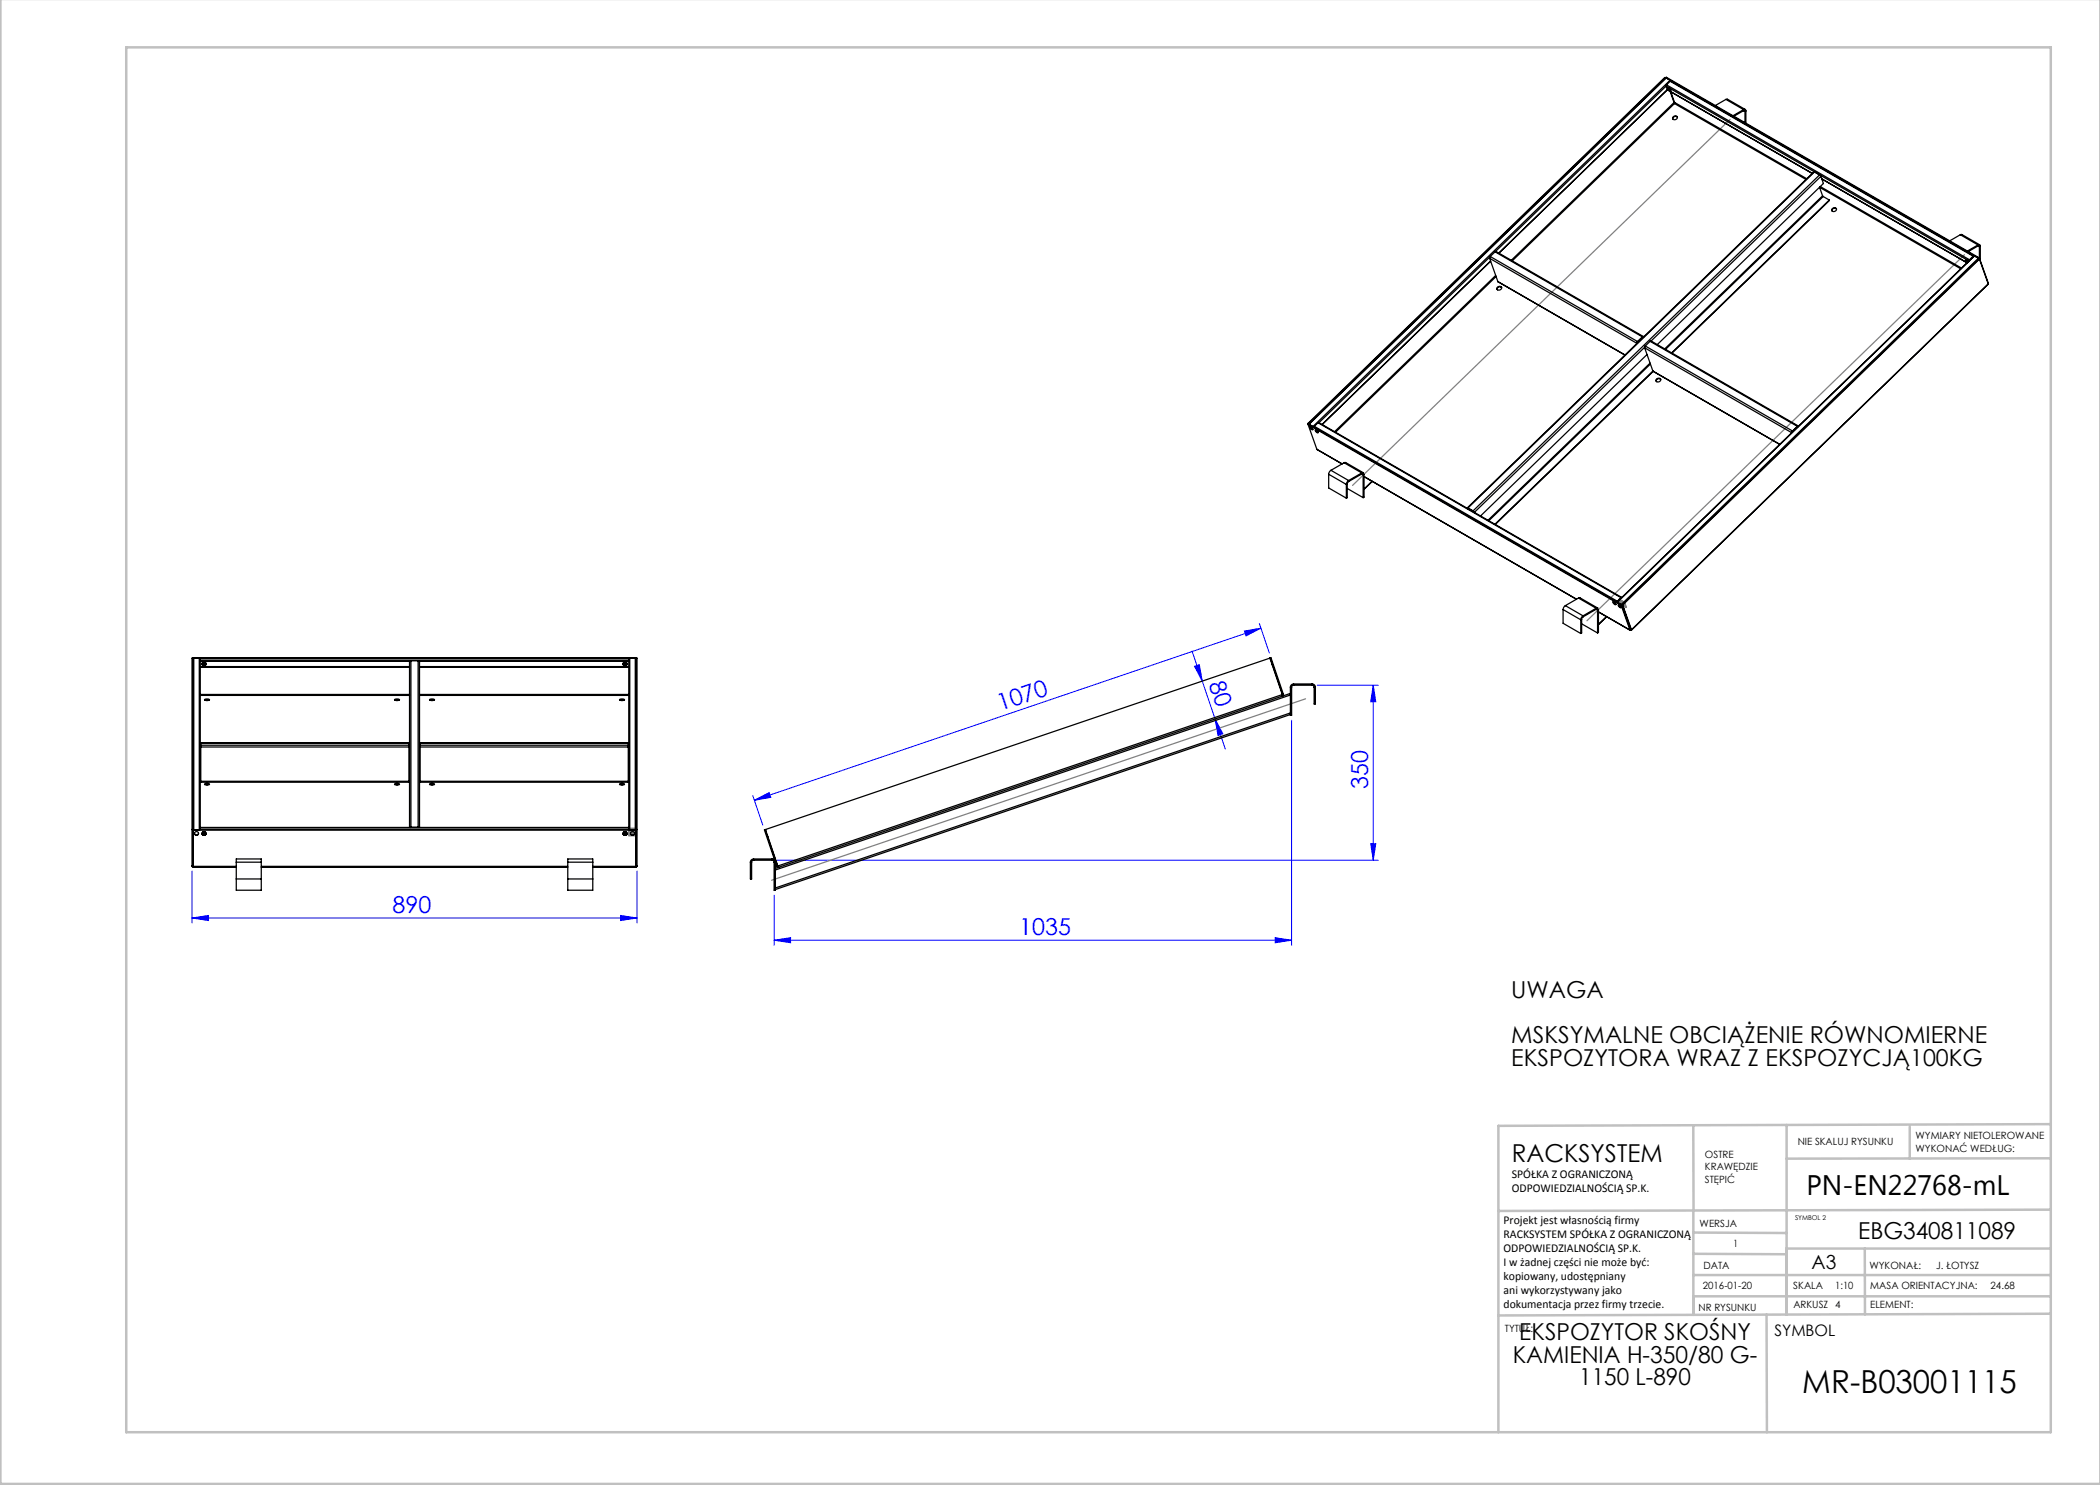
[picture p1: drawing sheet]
<svg xmlns="http://www.w3.org/2000/svg" width="420mm" height="297mm" viewBox="0 0 420 297" stroke-linecap="round" stroke-linejoin="round" font-family="sans-serif">
<g fill="none" stroke="#00f" stroke-width=".2">
<path d="M238.4 130.2l6.7 19.6M238.9 133.3l1-.4 .5 3.3zM248.9 126.2l3.3-.6-3 1.6zM251.9 124.7l2 5.9M252.2 125.6l-101.3 34.5M263.4 137h12.2M274.6 137v35M274.6 137l.6 3.3h-1.1zM150.5 159.1l2.1 5.9M243 143.8l1.6 3-1 .3zM258.3 144v45M38.4 174.2v10.4"/>
<path d="M127.4 174.2v10.4M150.9 160.1l2.9-1.6 .4 1zM154.8 179v10M155.4 172h120.2M274.1 168.7h1.1l-.6 3.3zM38.4 183.6l3.3-.5v1zM38.4 183.6h89M124.1 183.1l3.3 .5-3.3 .5zM154.8 188l3.3-.5v1.1zM154.8 188h103.5M255 187.5l3.3 .5-3.3 .6z"/>
</g>
<g fill="none" stroke="#808080" stroke-width=".2">
<path d="M323.8 119.9h.1M323.8 119.8l.1 .2M324 120.7h1M324.1 120.8l.1 .1M324.2 120.3l.7 .7M324.5 120.2v1M324.8 120.5h.2M324.9 120.4v.2M324.9 120.3l-.7 .7M325.2 121.4l.1 .1M125.7 167.1h.2M125.7 165.7h.2"/>
<path d="M125.8 165.6v.2M125.8 167v.2M126 166.4h1M126.2 166l.7 .8M126.5 165.9v1M126.9 166l-.7 .8M127.2 167.1h.2M127.2 165.7h.2M127.3 165.6v.2M127.3 167v.2"/>
</g>
<path d="M323.9 120l1 .5 .3 .9-1-.6zM324 120.1l.8 .4 .3 .8-.8-.5zM125.8 165.7h1.4v1.4h-1.4zM125.9 165.8h1.2v1.2h-1.2z" fill="none" stroke="#808080" stroke-width=".35"/>
<g fill="none" stroke="#c0c0c0" stroke-width=".5">
<path d="M.1 -.1v296.9h419.9M25.2 9.5h385v276.9h-385zM338.7 225.2v16.9M357.3 225v37.9M382 225.4v6.3M410.1 224.8l-110.4 .4v61.2M410.1 231.7h-52.8M338.7 259.3h71.5M338.7 255h71.5M338.7 250.8l18.6 .1M338.7 246.5l18.6 .1M338.7 242.1v20.9"/>
<path d="M373 249.7v13.2M410.1 241.9l-110.4 .3M410.2 249.7h-52.9v13.2M353.3 262.9l.1 23.5M410.2 262.7l-110.5 .4"/>
</g>
<path d="M346 23.9l-75.5 73.2M392.9 50.9l-75.5 73.3M261.1 139.8l-106.8 36.3" fill="none" stroke="#808080" stroke-width=".25"/>
<path d="M324 120.4h.1M324.1 120.4l.9 .5M324.4 120.3v-.1M324.7 121.1l-.3-.8M324.7 121.2v-.1M325 120.9l.1 .1M125.8 166.4h.1M125.9 166.4h1.2M126.5 167.1v-.1M126.5 167v-1.2M126.5 165.8v-.1M127.1 166.4h.2" fill="none" stroke="#808080" stroke-width=".2" stroke-dasharray="15.2 1.3 1.3 1.3"/>
<g fill="#00f">
<path d="M124.1 183.1l3.3 .5-3.3 .5zM38.4 183.6l3.3-.5v1z"/>
<path d="M248.9 126.2l3.3-.6-3 1.6zM150.9 160.1l2.9-1.6 .4 1z"/>
<path d="M274.1 168.7h1.1l-.6 3.3zM274.6 137l.6 3.3h-1.1z"/>
<path d="M238.9 133.3l1-.4 .5 3.3zM243 143.8l1.6 3-1 .3z"/>
<path d="M154.8 188l3.3-.5v1.1zM255 187.5l3.3 .5-3.3 .6z"/>
</g>
<g fill="none" stroke="#000" stroke-width=".25">
<path d="M333.1 15.6l-71.4 69.1M333.1 15.6h.1M333.1 15.6l-.1-.1-71.4 69.2M333.2 15.5l62.6 36.2M333.2 15.5v.1M333.2 15.5l.1-.1 62.6 36.2M333.2 17.2l60.6 35M333.2 17.2l-34.1 33.1M333.2 17.2l.3 .7M333.3 17l-.1 .2M333.3 17l60.6 35M333.5 17.9v.1"/>
<path d="M333.5 17.9l29 16.8M333.5 17.9l-33.7 32.7M333.5 18l-33.7 32.6M333.6 17.6l.2 .1a.35 .35 0 0 1 .3 .5l-.3-.2zM333.7 17.6l.5 .5M333.8 17.6h.1M334 18.3l.8 2.2M334 16.3l-.7 .7M334 16.3l60.6 34.9M334.2 18.4l.7 2.1M334.2 16.2l60.6 35h-.2M334.2 16.2l-.2 .1"/>
<path d="M334.2 16.2l-.2-.2-71.4 69.3-.8-.4 71.4-69.3-71.6 69.3M345.2 19.9h.3l3.5 2M345.2 19.9l3.5 2M345.2 19.9l-2.1 1.2M334.7 23.3a.44 .44 0 0 1 .5-.2 .44 .44 0 0 1 .3 .6 .44 .44 0 0 1-.6 .2 .33 .33 0 0 1-.4-.2 .33 .33 0 0 1 .2-.4zM334.8 20.5l.1 .2M334.8 20.5l-32.5 31.6M334.9 20.7l-32.4 31.5M334.9 20.7l26.3 15.2M334.9 20.5v.2M334.9 20.5l26.4 15.2M335.5 23.4a.55 .55 0 0 0-.6-.1 .55 .55 0 0 0-.4 .5"/>
<path d="M348.7 21.9a.28 .28 0 0 1 .3 0 .28 .28 0 0 1 .2 .3M348.7 22.1h.2l.1 .2M348.7 21.9l-2.1 1.2M348.7 21.9v.2M348.7 22.1l-1.9 1.1M348.7 22.1l.3 .2M349 22.3v2.2M349.2 22.2l-.2 .1M349.2 22.2v2.4M364.1 37.3l28.2 16.3M364.2 35.3l-.3-.3-69.3 67.2M364.2 35.3l.5 1.4-33.2 32.2"/>
<path d="M364.2 35.3l-34 32.9M364.4 35.8l29 16.8-29-16.8M364.5 39.2l.1 .1M364.5 39.2l-.6-1.7 28.2 16.3M364.5 39.2l-31.6 30.6M364.6 39.3l1.3 .7M364.6 39.3l-31.5 30.6M297.9 51.7l29.5 17M297.9 51.7l1.7 4.6M298 51.4l-34.2 33.1M298 51.3l-.1 .4M298 51.3l29.5 17"/>
<path d="M298.1 52.2l-33.7 32.7M299 50.4l.2-.1 29.5 17M299 50.4l-1 .9M299 50.4l29.5 17M299.1 55.1l-32.2 31.2M299.2 55.3l-32.1 31.1M299.5 57.4a.44 .44 0 0 1 .6-.2 .44 .44 0 0 1 .2 .6 .44 .44 0 0 1-.6 .2 .33 .33 0 0 1-.3-.2 .33 .33 0 0 1 .1-.4zM299.6 56.3l25.4 14.7zM300.3 57.5a.55 .55 0 0 0-.5-.1 .55 .55 0 0 0-.4 .5M365.9 40l-31.6 30.6M365.9 40l-31.5 30.6M366.5 41.7a.44 .44 0 0 1 .6-.2 .44 .44 0 0 1 .2 .6 .44 .44 0 0 1-.6 .2 .33 .33 0 0 1-.4-.2 .33 .33 0 0 1 .2-.4z"/>
<path d="M367.3 41.8a.55 .55 0 0 0-.6-.1 .55 .55 0 0 0-.3 .4M392.1 46.9h.3l3.5 2.1M392.1 46.9l-2.2 1.3M392.1 46.9l3.5 2.1M393.2 52l.4 .4M393.6 52.3l-.5-.3 .4 .5M393.9 52l-.1 .2M394.6 51.2l-.7 .8M395.6 49.2l.3 .2M395.6 49a.28 .28 0 0 1 .3 0 .28 .28 0 0 1 .2 .2M395.6 49.2h.2l.1 .2M395.6 49l-2.1 1.2"/>
<path d="M395.6 49v.2M395.6 49.2l-1.9 1.1M395.8 51.7h.1M395.9 51.8l-.2-.2-71.5 69.3M395.9 51.6l-.1 .1M395.9 51.6l1.7 4.9M395.9 49.4v2.2M395.9 51.8h-.1l-71.4 69.1M395.9 51.8l-71.4 69.2M395.9 51.8l1.7 5M396.1 49.2l-.2 .2M396.1 49.2l-.1 2.8"/>
<path d="M397.6 56.5v.2M397.6 56.5v.1M397.6 56.8l-71.3 69.2M397.6 56.8l-71.3 69.1M327.4 68.7h.1M327.5 68.6l-.1 .1M327.5 68.6h.1M327.5 68.3l-.1 .4M327.5 68.3v.1M327.5 68.4v.2M327.8 68.1l.1 .1M328.5 67.4l-1 .9"/>
<path d="M328.5 67.4v.1M328.5 67.5l-1 .9M328.6 67.4v.1M328.6 67.5h-.1M328.6 67.5h.1M328.7 67.4h-.2M328.7 67.4l-.1 .1M328.7 67.4h.1M328.9 69.5l-34 33M328.9 69.6l1.7 4.6M328.9 69.6l29.4 16.9M329.1 69.2l-.2 .4"/>
<path d="M329.1 69.2l29.4 17M329.4 70.9l-33.3 32.3M330 72.6l-32.4 31.5M330 68.3l-.9 .9M330 68.3l29.5 17M330.1 72.8l-32.3 31.3M330.2 68.2l-.2 .1M330.2 68.2l29.5 17M330.6 74.2v.1M330.6 74.2l25.4 14.7M330.6 74.2l-31.6 30.6M330.6 74.3l-31.5 30.6"/>
<path d="M331.3 75.8a.44 .44 0 0 1 .6-.2 .44 .44 0 0 1 .2 .6 .44 .44 0 0 1-.5 .2 .33 .33 0 0 1-.4-.2 .33 .33 0 0 1 .1-.4zM332.2 75.9a.55 .55 0 0 0-.6-.1 .55 .55 0 0 0-.4 .4M261.6 84.7l.1 .2M261.6 84.7h.1M261.6 84.9l62.6 36.2M261.6 84.9l1.8 5M261.7 84.7v.1M261.7 84.8l62.6 36.2M262 85.4l.4 .2 .2 .3-.4-.1zM262.1 85.4l.5 .5M262.3 85.5l-.1 .1M262.9 85.3l-.1 .1"/>
<path d="M262.9 85.3l60.6 34.9M263.1 86l.3 .2 .2 .4-.3-.2zM263.1 86l.5 .5zM263.1 86h.1M263.4 86.1l.1 .2M263.4 89.9h.1M263.4 89.9l5 2.9M263.6 84.6l.1-.1 60.7 35h-.2M263.6 84.6l60.6 34.9M263.6 84.6l-.7 .7M265.7 94.9l3.6 2M265.7 94.9v2.7l3.6 2"/>
<path d="M266.2 94.1l-.3 .3-.2 .5M266.2 94.1l3.5 2M268.8 92.5h.3l3.6 2.1M268.8 92.5l-2.6 1.6M268.8 92.5l3.6 2.1M269.3 96.9v2.7M269.4 97.7l3.2 1.8M269.4 96.8l-.1 .1M269.4 96.8v2.7l-.1 .1M269.7 96.1l-.3 .3-.1 .5M269.7 96.3l-.3 .5M269.7 96.1v.2"/>
<path d="M272.4 94.8h.1l.1 .2M272.4 94.8l.2 .2M272.4 94.8l-2.7 1.5M272.4 94.6l-2.7 1.5M272.4 94.6v.2M272.6 95l.2-.1v4.5l-.2 .1M272.6 95v4.5M272.7 94.6h-.3M272.8 95.3l42.5 24.6-42.5-24.6M274.4 96.3l-1.6 1.5M274.5 96.3l-1.7 1.6M358.5 86.2l-.1 .3"/>
<path d="M358.5 86.2v.1M358.5 86.3v.1M358.8 86h.1M359.5 85.3l-1 .9M359.5 85.3v.1M359.5 85.4l-1 .9M359.6 85.3l-.1 .1M359.7 85.2l-.2 .1M293.5 101.7h.1M293.5 101.6l69.3-67.2h.1l-69.3 67.2M293.6 101.7h.1M293.6 101.6l-.1 .1"/>
<path d="M293.6 101.6v.1M293.6 101.6l1 .6M293.6 101.7l1.1 .6M294.6 102.2l.3 .3M294.6 102.2l.1 .1M294.7 102.3l.1 .1M294.8 102.4l.1 .1M294.8 102.4h.1M294.9 102.5h.1M315.7 119.6h.3l3.6 2M315.7 119.6l-2.6 1.5M315.7 119.6l3.5 2.1"/>
<path d="M324.2 119.5l-.7 .7M38.6 131.8l.2-.2v34.3M38.6 131.6h88.6M40.1 132v.3M40.1 131.7h.1M40.1 131.8l-.2-.2v34.3M40.1 133.5h41.8M40.1 131.7h85.7M40.1 132h85.7M40.1 131.7v.3M40.1 132.3v33.6M40.1 139.1h41.8"/>
<path d="M40.1 138.9h41.8M40.1 132.3h41.9M40.1 133.3h41.8M40.4 132.8a.4 .4 0 0 0 .4 .3 .4 .4 0 0 0 .4-.3M40.4 132.9h.8M40.5 132.9h.6M40.5 132.6l.3 .1 .3-.1M40.5 132.5l.3 .1 .3-.1M40.9 139.9l.4-.1 .6 .1a.62 .62 0 0 1-1 0zM78.9 139.9l.4-.1 .6 .1a.62 .62 0 0 1-1 0zM82.2 132.2l-.3 .2v33.1M82.2 132.2v33.3"/>
<path d="M82.2 132.2h1.4M83.6 132.2l.3 .2v33.1M83.6 132.2v33.3M83.9 132.3h41.9M83.9 133.5h41.9M83.9 139.1h41.9M83.9 138.9h41.9M83.9 133.3h41.9M85.9 139.9l.4-.1 .6 .1a.62 .62 0 0 1-1 0zM123.9 139.9l.4-.1 .6 .1a.62 .62 0 0 1-1 0zM124.6 132.8a.4 .4 0 0 0 .4 .3 .4 .4 0 0 0 .4-.3M124.6 132.9h.8"/>
<path d="M124.7 132.9h.6M124.7 132.6l.3 .1 .3-.1M124.7 132.5l.3 .1 .3-.1M125.8 132v.3M125.8 131.7h.1M125.8 131.8l.2-.2v34.3M125.8 131.7v.3M125.8 132.3v33.6M127.3 131.8l-.2-.2v34.3M254 131.6l-100.9 34.3M254 131.6l2.5 7.3M254.1 131.6v.2"/>
<path d="M254.1 131.6h.1l2.5 7.2M254.1 131.6h-.1M254.1 131.8l.4 1M254.1 131.8h-.1M254.5 132.8l2 6.1M254.5 132.8l-.1 .1M254.5 133h.1M256.5 138.9v.3M256.5 138.9l-100.9 34.3M256.5 139.2l-100.8 34.3M256.5 138.9v.2M256.7 138.8l-.2 .4"/>
<path d="M256.7 138.8l-.2 .1M258.1 139l-103 35M258.1 138.7l-1.6 .5M258.1 137.4h.2M258.1 137.4v5.6h.2v-5.6M258.7 136.8a.64 .64 0 0 0-.6 .6M258.7 137l-.3 .2-.1 .2M258.7 136.8v.2M258.7 136.8h3.7M258.7 137h3.7M262.4 136.8a.64 .64 0 0 1 .7 .6M262.4 137l.3 .2 .1 .2"/>
<path d="M262.4 136.8v.2M262.8 137.4v3.4h.3v-3.4M262.8 137.4h.3M312.6 121.9l3.6 2.1M312.6 121.9v2.8l3.6 2M313.1 121.1l-.4 .4-.1 .4M313.1 121.1l3.5 2.1M316.2 124v2.7M316.3 123.9l-.1 .1M316.3 123.9v2.7l-.1 .1M316.3 124.8l3.2 1.8M316.6 123.2l-.3 .3-.1 .5"/>
<path d="M316.6 123.4l-.3 .5M316.6 123.2v.2M319.2 121.9l.2-.1 .1 .2M319.2 121.9l.3 .1M319.2 121.7l-2.6 1.5M319.2 121.9l-2.6 1.5M319.2 121.7v.2M319.5 122l.2-.1v4.6l-.2 .1M319.5 122v4.6M319.6 121.6l-.4 .1M319.7 122.4l6.3 3.7M321.3 123.3l-1.6 1.6"/>
<path d="M321.3 123.4l-1.6 1.6M322.6 120.4l.4 .2 .2 .3-.5-.2zM322.7 120.4l.5 .5zM322.9 120.5l.1 .1M323.4 120.4l71.5-69.2-71.4 69.3M323.5 120.2l-.1 .2M323.7 121l.3 .2 .2 .3-.4-.2zM323.7 121l.5 .5M323.9 121.1l-.1 .1M324 121.1l-.1 .1M324.2 121.1l1.8 4.9M324.3 121l-.1 .1"/>
<path d="M324.3 121l1.8 4.9M324.3 121l.1 .1M324.4 121.1l.3 .7M324.4 120.9l1.8 5M324.4 120.9l.1 .1M324.5 121.1h-.1M324.5 121l1.8 4.9M324.7 121.8v.1M326.1 125.8l.2 .1M326.1 125.9l-.1 .1M326.2 125.9h.1M326.2 125.9h-.1"/>
<path d="M326.2 125.9v.1M326.2 126h-.2M326.3 125.9l-.1 .1M40.2 149v.4M40.2 148.6h41.6M40.2 156.3v.1h41.6v-.1M40.2 149h41.6M40.2 149.4h41.6M40.2 156.3h41.6M40.2 148.6v.4M40.2 149.4v6.9M40.9 156.8l.4-.1 .6 .1a.62 .62 0 0 1-1 0z"/>
<path d="M41 156.9h.9M41 140h.9M78.9 156.8l.4-.1 .6 .1a.62 .62 0 0 1-1 0zM79 156.9h.9M79 140h.9M81.8 149v.4M81.8 148.6v.4M81.8 149.4v6.9M84 149v.4M84 148.6h41.7M84 156.3v.1h41.7v-.1M84 149h41.7"/>
<path d="M84 149.4h41.7M84 156.3h41.7M84 148.6v.4M84 149.4v6.9M85.9 156.8l.4-.1 .6 .1a.62 .62 0 0 1-1 0zM86 156.9h.9M86 140h.9M123.9 156.8l.4-.1 .6 .1a.62 .62 0 0 1-1 0zM124 156.9h.9M124 140h.9M125.7 149v.4M125.7 148.6v.4"/>
<path d="M125.7 149.4v6.9M258.1 142.6l-103 35M258.1 142.9l-103 35M38.4 173.2l.3 .3M38.4 173.2h.2M38.4 165.9h.2M38.4 173.2v-41.6h.2v41.6M38.6 173.2v.1M38.6 166.1v-.1h88.6l.1 .1M38.6 167.2v.1M38.6 173.3l.1 .2M38.6 173.3v-7.4h88.6v7.4"/>
<path d="M38.6 173.3h8.7M38.7 173.5h8.6M38.9 166.7a.4 .4 0 0 0 .4 .3 .4 .4 0 0 0 .4-.3M40.1 165.9h.1M40.1 165.5h.1M40.1 165.5h85.7M40.1 165.9h85.7M40.4 166.7a.4 .4 0 0 0 .4 .3 .4 .4 0 0 0 .4-.3M40.4 166.6a.4 .4 0 0 0 .4 .4 .4 .4 0 0 0 .4-.4M40.4 166.7h.8M40.5 166.8h.6M40.5 166.4l.3 .2 .3-.2"/>
<path d="M40.5 166.4l.3 .1 .3-.1M47.3 172.4v-.6h5v.6M47.3 175.8h5M47.3 172.4h5M47.3 172.4v5.6h5v-5.6M52.3 173.5h61.3M52.3 173.3h61.3M82 165.5h1.8M113.6 172.4v-.6h5v.6M113.6 172.4v5.6h5v-5.6M113.6 175.8h5M113.6 172.4h5"/>
<path d="M118.6 173.5h8.5M118.6 173.3h8.6M124.6 166.7a.4 .4 0 0 0 .4 .3 .4 .4 0 0 0 .4-.3M124.6 166.6a.4 .4 0 0 0 .4 .4 .4 .4 0 0 0 .4-.4M124.6 166.7h.8M124.7 166.8h.6M124.7 166.4l.3 .2 .3-.2M124.7 166.4l.3 .1 .3-.1M125.8 165.9h.1M125.8 165.5h.1M126.1 166.7a.4 .4 0 0 0 .4 .3 .4 .4 0 0 0 .4-.3M127.2 173.3l-.1 .2"/>
<path d="M127.3 173.2l-.1 .1M127.3 167.2l-.1 .1M127.3 173.2h.1M127.3 173.2v-41.6h.1v41.6M127.3 165.9h.1M127.4 173.2l-.3 .3M150.1 172.4v3.4h.2v-3.4M150.1 172.4h.2M150.7 171.8a.64 .64 0 0 0-.6 .6M150.7 172l-.3 .2-.1 .2M150.7 171.8h3.7M150.7 172h3.7"/>
<path d="M150.7 171.8v.2M153 165.9l.1 .2M153 165.9l-.1 .1 2.5 7.3M153.1 166.1l.3 1.1M153.1 165.9l2.5 7.3M153.1 165.9h-.1M153.2 166.1h-.1M153.4 167.2l2.1 6M153.5 167.1l-.1 .1M153.6 167.3l-.1 .1M154.4 171.8l.5 .2M154.4 172l.3 .2 .1 .2"/>
<path d="M154.4 171.8v.2M154.8 172.4h.3v5.6h-.3zM155.4 173.3l.3 .2M155.5 173.2l.1 .1M155.5 173.2l-.1 .1M155.6 173.2l.1 .3M155.7 173.5l-.6 .2"/>
<circle cx="40.8" cy="132.8" r=".39"/>
<circle cx="125" cy="132.8" r=".39"/>
<circle cx="39.3" cy="166.7" r=".39"/>
<circle cx="40.8" cy="166.7" r=".39"/>
<circle cx="125" cy="166.7" r=".39"/>
<circle cx="126.5" cy="166.7" r=".39"/>
</g>
<text font-size="6.3" x="360.5" y="278.5">MR-B03001115</text>
<text font-size="5.6" x="361.3" y="239.1">PN-EN22768-mL</text>
<text font-size="4.9" x="302.4" y="232.4">RACKSYSTEM</text>
<g font-size="4.7" fill="#00f">
<text x="241.7" y="136.8" transform="rotate(71 241.7 136.8)">80</text>
<text x="200.1" y="142.3" transform="rotate(-19 200.1 142.3)">1070</text>
<text x="273.6" y="157.7" transform="rotate(-90 273.6 157.7)">350</text>
<text x="78.5" y="182.6">890</text>
<text x="203.9" y="187">1035</text>
</g>
<g font-size="4.7">
<text x="302.3" y="199.5">UWAGA</text>
<text x="302.3" y="208.6">MSKSYMALNE OBCIĄŻENIE RÓWNOMIERNE</text>
<text x="302.3" y="213.1">EKSPOZYTORA WRAZ Z EKSPOZYCJĄ100KG</text>
<text x="371.6" y="247.8">EBG340811089</text>
<text x="303.9" y="268.1">EKSPOZYTOR SKOŚNY</text>
<text x="302.6" y="272.6">KAMIENIA H-350/80 G-</text>
<text x="315.9" y="277.1">1150 L-890</text>
</g>
<text font-size="3.9" x="362.3" y="253.8">A3</text>
<text font-size="3.2" x="354.9" y="267.2">SYMBOL</text>
<g font-size="2.4">
<text x="302.4" y="235.6">SPÓŁKA Z OGRANICZONĄ</text>
<text x="302.4" y="238.4">ODPOWIEDZIALNOŚCIĄ SP.K.</text>
<text x="300.7" y="244.7">Projekt jest własnością firmy</text>
<text x="300.7" y="247.5">RACKSYSTEM SPÓŁKA Z OGRANICZONĄ</text>
<text x="300.7" y="250.3">ODPOWIEDZIALNOŚCIĄ SP.K.</text>
<text x="300.7" y="253.1">I w żadnej części nie może być:</text>
<text x="300.7" y="256">kopiowany, udostępniany</text>
<text x="300.7" y="258.8">ani wykorzystywany jako</text>
<text x="300.7" y="261.6">dokumentacja przez firmy trzecie.</text>
</g>
<g font-size="2">
<text x="383.1" y="227.9">WYMIARY NIETOLEROWANE</text>
<text x="341" y="231.6">OSTRE</text>
<text x="359.5" y="228.9">NIE SKALUJ RYSUNKU</text>
<text x="383.1" y="230.4">WYKONAĆ WEDŁUG:</text>
<text x="341" y="234.1">KRAWĘDZIE</text>
<text x="341" y="236.6">STĘPIĆ</text>
<text x="339.9" y="245.4">WERSJA</text>
<text x="346.6" y="249.5">1</text>
<text x="340.6" y="257.7">2016-01-20</text>
<text x="340.7" y="253.8">DATA</text>
<text x="358.7" y="257.7">SKALA</text>
<text x="367" y="257.7">1:10</text>
<text x="373.9" y="253.8">WYKONAŁ:</text>
<text x="374.1" y="257.7">MASA ORIENTACYJNA:</text>
<text x="387.2" y="253.8">J. ŁOTYSZ</text>
<text x="398.1" y="257.7">24.68</text>
<text x="339.7" y="262.3">NR RYSUNKU</text>
<text x="358.7" y="261.7">ARKUSZ 4</text>
<text x="374.1" y="261.7">ELEMENT:</text>
<text x="301" y="266.4">TYTUŁ:</text>
</g>
<text font-size="1.3" x="359" y="244">SYMBOL 2</text>
</svg>
